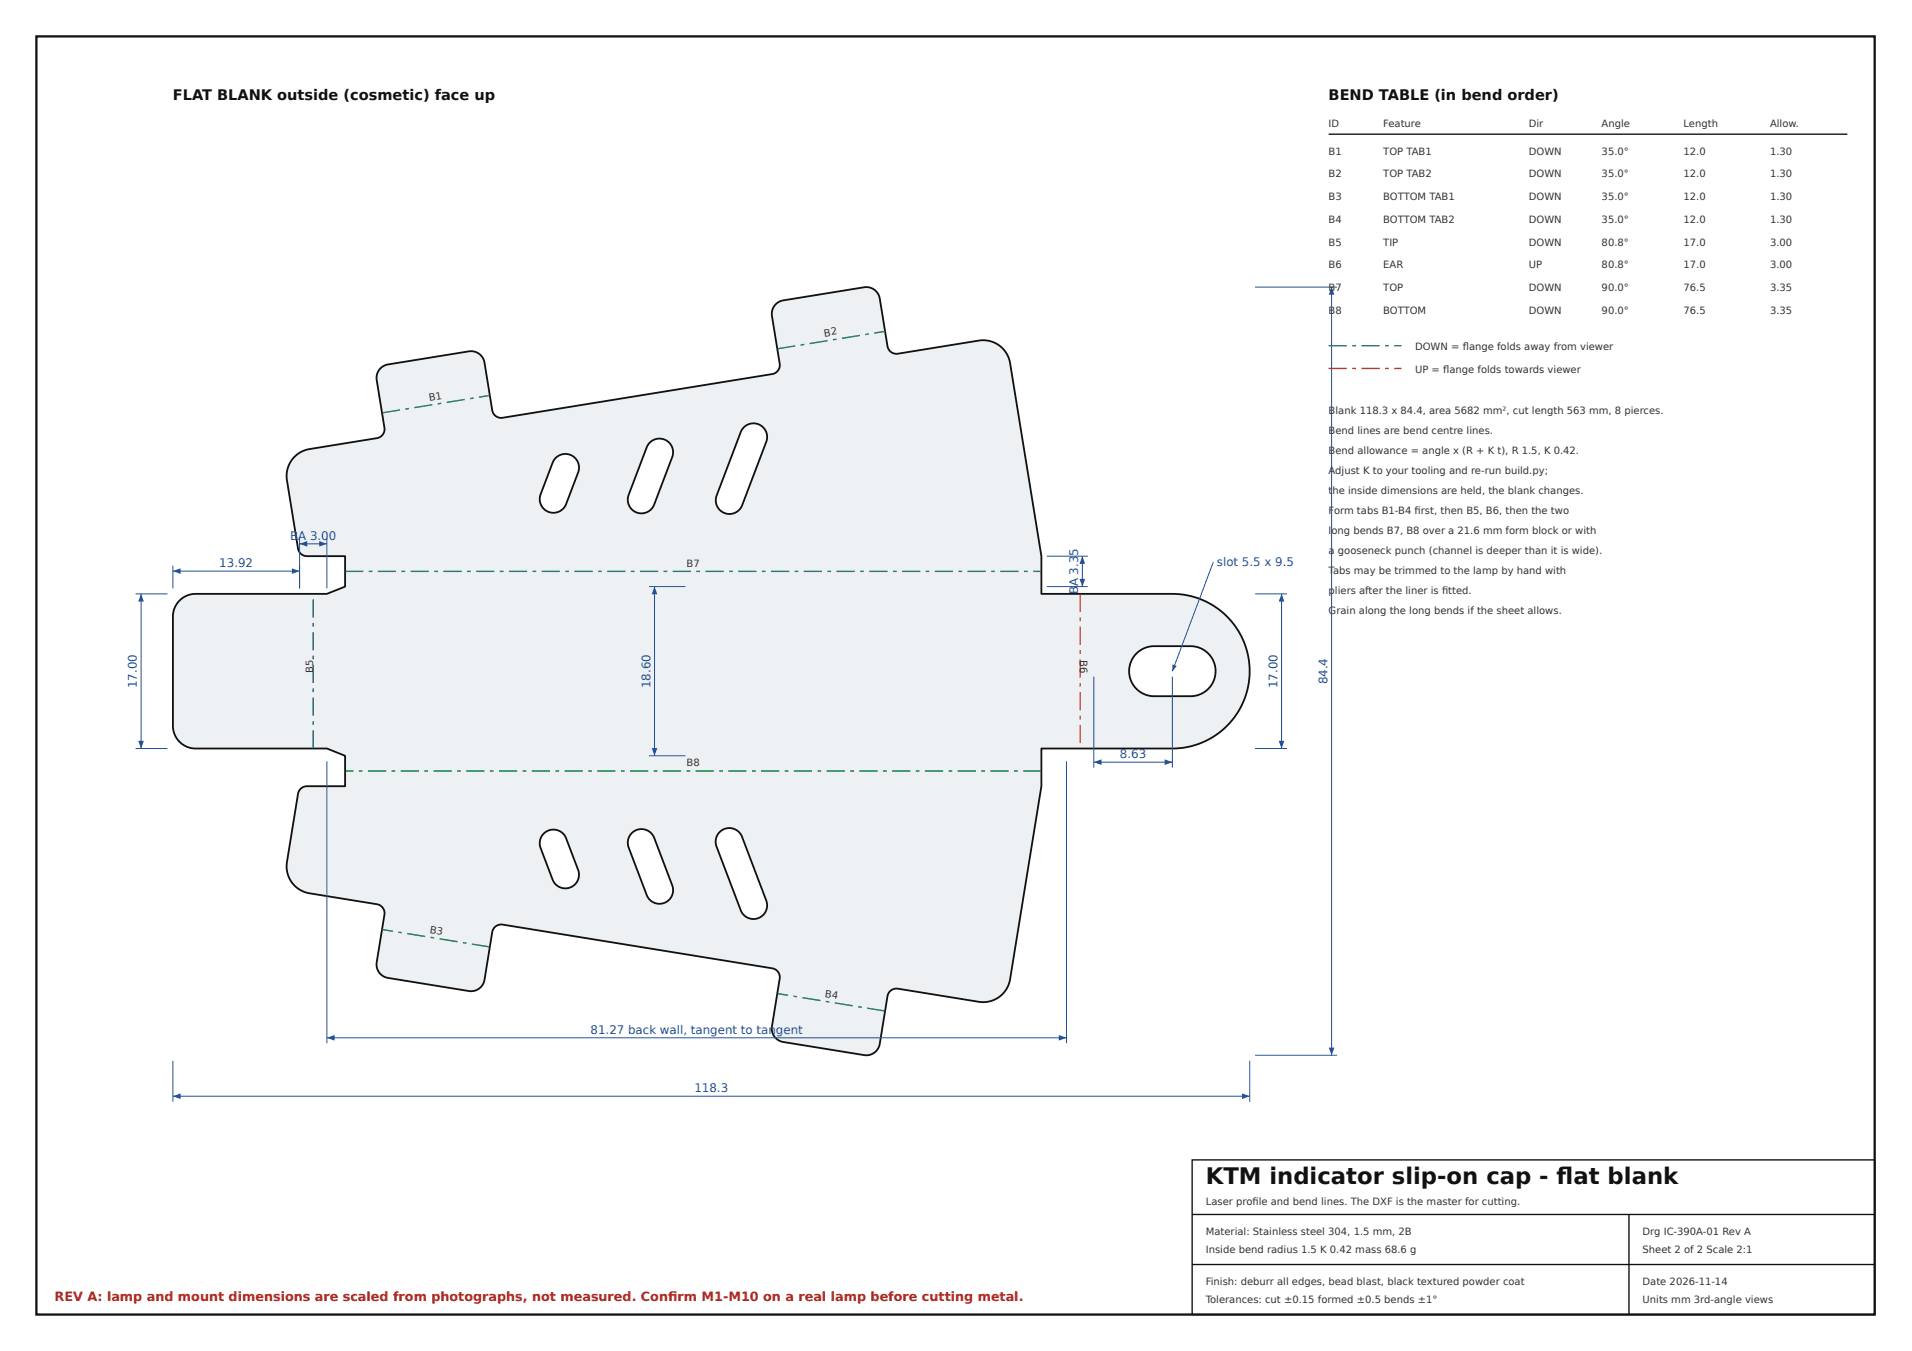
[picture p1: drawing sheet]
<svg xmlns="http://www.w3.org/2000/svg" width="420mm" height="297mm" viewBox="0 0 420 297" stroke-linecap="round" stroke-linejoin="round" font-family="sans-serif">
<path d="M8 8h404v281h-404z" fill="none" stroke="#111" stroke-width=".5"/>
<path d="M262 255h150v34h-150zM262 267h150M262 278h150M358 267v22" fill="none" stroke="#111" stroke-width=".3"/>
<path d="M83.6 81l.7-.6 1-.3 17.9-2.9a3 3 0 0 1 3.3 2.5l1.7 10.7 .6 1 .7 .4 .6 .1 59.6-9.7a2 2 0 0 0 1.7-2.3l-1.8-10.6a3 3 0 0 1 2.5-3.3l18-2.9a3 3 0 0 1 3.2 2.5l1.8 10.7 .3 .7 .8 .6 1.1 .2 17.8-2.9a6 6 0 0 1 6.9 4.9l6.9 42.5v8.3h29.2a17 17 0 0 1 16.5 17.2 17 17 0 0 1-17 16.8h-28.7v8.3l-6.9 42.6a6 6 0 0 1-6.9 4.7l-17.8-2.8-1.1 .1-.8 .6-.3 .7-1.8 10.7a3 3 0 0 1-3.4 2.5l-18-3a3 3 0 0 1-2.2-3.4l1.7-10.6-.3-1.2-.5-.5-.5-.3-59.6-9.7a2 2 0 0 0-2.3 1.6l-1.8 10.7a3 3 0 0 1-3.4 2.3l-17.9-2.9a3 3 0 0 1-2.3-3.4l1.7-10.7-.1-.8-.5-.8-1.1-.5-14.8-2.4a6 6 0 0 1-4.9-6.9l2.4-15.2a2 2 0 0 1 2-1.4h8.3v-6.7l-4-1.6h-28.8a5 5 0 0 1-5-5v-24.4a5 5 0 0 1 5-4.6h28.8l4-1.6v-6.7h-8.3a2 2 0 0 1-2-1.7l-2.5-15.2a6 6 0 0 1 5-6.7l14.8-2.4 .6-.2 .6-.4 .4-.7 .1-.8-1.7-11 .1-1.2z" fill="#eef1f4"/>
<path d="M83.6 81l.7-.6 1-.3 17.9-2.9a3 3 0 0 1 3.3 2.5l1.7 10.7 .6 1 .7 .4 .6 .1 59.6-9.7a2 2 0 0 0 1.7-2.3l-1.8-10.6a3 3 0 0 1 2.5-3.3l18-2.9a3 3 0 0 1 3.2 2.5l1.8 10.7 .3 .7 .8 .6 1.1 .2 17.8-2.9a6 6 0 0 1 6.9 4.9l6.9 42.5v8.3h29.2a17 17 0 0 1 16.5 17.2 17 17 0 0 1-17 16.8h-28.7v8.3l-6.9 42.6a6 6 0 0 1-6.9 4.7l-17.8-2.8-1.1 .1-.8 .6-.3 .7-1.8 10.7a3 3 0 0 1-3.4 2.5l-18-3a3 3 0 0 1-2.2-3.4l1.7-10.6-.3-1.2-.5-.5-.5-.3-59.6-9.7a2 2 0 0 0-2.3 1.6l-1.8 10.7a3 3 0 0 1-3.4 2.3l-17.9-2.9a3 3 0 0 1-2.3-3.4l1.7-10.7-.1-.8-.5-.8-1.1-.5-14.8-2.4a6 6 0 0 1-4.9-6.9l2.4-15.2a2 2 0 0 1 2-1.4h8.3v-6.7l-4-1.6h-28.8a5 5 0 0 1-5-5v-24.4a5 5 0 0 1 5-4.6h28.8l4-1.6v-6.7h-8.3a2 2 0 0 1-2-1.7l-2.5-15.2a6 6 0 0 1 5-6.7l14.8-2.4 .6-.2 .6-.4 .4-.7 .1-.8-1.7-11 .1-1.2z" fill="none" stroke="#111" stroke-width=".4"/>
<path d="M122.1 100.7a3 3 0 0 1 3.7-.4 3 3 0 0 1 1.3 3.5l-2.7 7a3 3 0 0 1-3.8 1.7 3 3 0 0 1-1.8-3.8l2.7-7z" fill="#fff"/>
<path d="M122.1 100.7a3 3 0 0 1 3.7-.4 3 3 0 0 1 1.3 3.5l-2.7 7a3 3 0 0 1-3.8 1.7 3 3 0 0 1-1.8-3.8l2.7-7z" fill="none" stroke="#111" stroke-width=".4"/>
<path d="M163.4 94a3 3 0 0 1 3.8-.5 3 3 0 0 1 1.2 3.6l-5.3 14a3 3 0 0 1-3.9 1.7 3 3 0 0 1-1.7-3.8l5.3-14z" fill="#fff"/>
<path d="M163.4 94a3 3 0 0 1 3.8-.5 3 3 0 0 1 1.2 3.6l-5.3 14a3 3 0 0 1-3.9 1.7 3 3 0 0 1-1.7-3.8l5.3-14z" fill="none" stroke="#111" stroke-width=".4"/>
<path d="M142.7 97.4a3 3 0 0 1 3.8-.5 3 3 0 0 1 1.2 3.6l-3.9 10.4a3 3 0 0 1-3.9 1.8 3 3 0 0 1-1.7-3.9l3.9-10.4z" fill="#fff"/>
<path d="M142.7 97.4a3 3 0 0 1 3.8-.5 3 3 0 0 1 1.2 3.6l-3.9 10.4a3 3 0 0 1-3.9 1.8 3 3 0 0 1-1.7-3.9l3.9-10.4z" fill="none" stroke="#111" stroke-width=".4"/>
<path d="M249.8 143.7a5.5 5.5 0 0 1 3.8-1.6h8a5.5 5.5 0 0 1 5.5 5.5 5.5 5.5 0 0 1-5.5 5.5h-8a5.5 5.5 0 0 1-5-3.4 5.5 5.5 0 0 1 1.2-6z" fill="#fff"/>
<path d="M249.8 143.7a5.5 5.5 0 0 1 3.8-1.6h8a5.5 5.5 0 0 1 5.5 5.5 5.5 5.5 0 0 1-5.5 5.5h-8a5.5 5.5 0 0 1-5-3.4 5.5 5.5 0 0 1 1.2-6z" fill="none" stroke="#111" stroke-width=".4"/>
<path d="M119.6 183.2a3 3 0 0 1 4.8 1.1l2.7 7a3 3 0 0 1-1.8 3.8 3 3 0 0 1-3.8-1.7l-2.7-7a3 3 0 0 1 .8-3.2z" fill="#fff"/>
<path d="M119.6 183.2a3 3 0 0 1 4.8 1.1l2.7 7a3 3 0 0 1-1.8 3.8 3 3 0 0 1-3.8-1.7l-2.7-7a3 3 0 0 1 .8-3.2z" fill="none" stroke="#111" stroke-width=".4"/>
<path d="M158.2 182.9a3 3 0 0 1 4.9 1.1l5.3 14a3 3 0 0 1-1.7 3.8 3 3 0 0 1-3.9-1.7l-5.3-14a3 3 0 0 1 .7-3.2z" fill="#fff"/>
<path d="M158.2 182.9a3 3 0 0 1 4.9 1.1l5.3 14a3 3 0 0 1-1.7 3.8 3 3 0 0 1-3.9-1.7l-5.3-14a3 3 0 0 1 .7-3.2z" fill="none" stroke="#111" stroke-width=".4"/>
<path d="M138.8 183.2a3 3 0 0 1 5 1l3.9 10.4a3 3 0 0 1-1.7 3.9 3 3 0 0 1-3.9-1.7l-3.9-10.5a3 3 0 0 1 .6-3.1z" fill="#fff"/>
<path d="M138.8 183.2a3 3 0 0 1 5 1l3.9 10.4a3 3 0 0 1-1.7 3.9 3 3 0 0 1-3.9-1.7l-3.9-10.5a3 3 0 0 1 .6-3.1z" fill="none" stroke="#111" stroke-width=".4"/>
<g fill="#0a7d3c">
<path d="M75.8 125.5h4v.3h-4zM81 125.5h.8v.3h-.8zM83 125.5h4v.3h-4zM88.2 125.5h.8v.3h-.8zM90.2 125.5h4v.3h-4zM95.4 125.5h.8v.3h-.8zM97.4 125.5h4v.3h-4zM102.6 125.5h.8v.3h-.8zM104.6 125.5h4v.3h-4zM109.8 125.5h.8v.3h-.8zM111.8 125.5h4v.3h-4zM117 125.5h.8v.3h-.8zM119 125.5h4v.3h-4zM124.2 125.5h.8v.3h-.8zM126.2 125.5h4v.3h-4zM131.4 125.5h.8v.3h-.8zM133.4 125.5h4v.3h-4zM138.6 125.5h.8v.3h-.8zM140.6 125.5h4v.3h-4zM145.8 125.5h.8v.3h-.8zM147.8 125.5h4v.3h-4zM153 125.5h.8v.3h-.8zM155 125.5h4v.3h-4zM160.2 125.5h.8v.3h-.8zM162.2 125.5h4v.3h-4zM167.4 125.5h.8v.3h-.8zM169.4 125.5h4v.3h-4zM174.6 125.5h.8v.3h-.8zM176.6 125.5h4v.3h-4zM181.8 125.5h.8v.3h-.8zM183.8 125.5h4v.3h-4zM189 125.5h.8v.3h-.8zM191 125.5h4v.3h-4zM196.2 125.5h.8v.3h-.8zM198.2 125.5h4v.3h-4zM203.4 125.5h.8v.3h-.8zM205.4 125.5h4v.3h-4zM210.6 125.5h.8v.3h-.8zM212.6 125.5h4v.3h-4zM217.8 125.5h.8v.3h-.8zM219.8 125.5h4v.3h-4zM225 125.5h.8v.3h-.8zM227 125.5h1.9v.3h-1.9z"/>
<path d="M83.9 90.6l4-.6v.3l-3.9 .6zM89.1 89.8l.8-.1v.3l-.8 .1zM91 89.5l4-.7v.3l-3.9 .7zM96.2 88.6l.8-.1v.3l-.8 .1zM98.1 88.3l4-.6v.3l-3.9 .6zM103.3 87.5l.8-.1v.3l-.8 .1zM105.3 87.2l2.3-.4 .1 .3-2.4 .4z"/>
<path d="M170.8 76.5l3.9-.6 .1 .3-4 .6zM175.9 75.7l.8-.1 .1 .3-.8 .1zM177.9 75.4l4-.7v.3l-3.9 .7zM183 74.6l.8-.2 .1 .3-.8 .1zM185 74.2l4-.6v.3l-3.9 .6zM190.1 73.4l.8-.1 .1 .3-.8 .1zM192.1 73.1l2.4-.4v.3l-2.3 .4z"/>
<path d="M224.9 169.4h4v.3h-4zM222.9 169.4h.8v.3h-.8zM217.7 169.4h4v.3h-4zM215.7 169.4h.8v.3h-.8zM210.5 169.4h4v.3h-4zM208.5 169.4h.8v.3h-.8zM203.3 169.4h4v.3h-4zM201.3 169.4h.8v.3h-.8zM196.1 169.4h4v.3h-4zM194.1 169.4h.8v.3h-.8zM188.9 169.4h4v.3h-4zM186.9 169.4h.8v.3h-.8zM181.7 169.4h4v.3h-4zM179.7 169.4h.8v.3h-.8zM174.5 169.4h4v.3h-4zM172.5 169.4h.8v.3h-.8zM167.3 169.4h4v.3h-4zM165.3 169.4h.8v.3h-.8zM160.1 169.4h4v.3h-4zM158.1 169.4h.8v.3h-.8zM152.9 169.4h4v.3h-4zM150.9 169.4h.8v.3h-.8zM145.7 169.4h4v.3h-4zM143.7 169.4h.8v.3h-.8zM138.5 169.4h4v.3h-4zM136.5 169.4h.8v.3h-.8zM131.3 169.4h4v.3h-4zM129.3 169.4h.8v.3h-.8zM124.1 169.4h4v.3h-4zM122.1 169.4h.8v.3h-.8zM116.9 169.4h4v.3h-4zM114.9 169.4h.8v.3h-.8zM109.7 169.4h4v.3h-4zM107.7 169.4h.8v.3h-.8zM102.5 169.4h4v.3h-4zM100.5 169.4h.8v.3h-.8zM95.3 169.4h4v.3h-4zM93.3 169.4h.8v.3h-.8zM88.1 169.4h4v.3h-4zM86.1 169.4h.8v.3h-.8zM80.9 169.4h4v.3h-4zM78.9 169.4h.8v.3h-.8zM75.8 169.4h1.9v.3h-1.9z"/>
<path d="M103.7 207.4l4 .6-.1 .3-3.9-.6zM101.8 207.1l.7 .1v.3l-.8-.1zM96.6 206.2l4 .7-.1 .3-3.9-.7zM94.6 205.9l.8 .2v.2l-.8-.1zM89.5 205.1l4 .6-.1 .3-3.9-.6zM87.5 204.8l.8 .1v.3l-.8-.1zM84 204.2l2.4 .4-.1 .3-2.4-.4z"/>
<path d="M190.6 221.5l3.9 .6v.3l-4-.6zM188.6 221.2l.8 .1v.3l-.8-.1zM183.5 220.3l3.9 .7v.3l-4-.7zM181.5 220l.8 .1-.1 .3-.7-.1zM176.4 219.2l3.9 .6v.3l-4-.6zM174.4 218.9l.8 .1-.1 .3-.7-.1zM170.8 218.3l2.4 .4v.3l-2.4-.4z"/>
<path d="M68.7 160.6h.3v4h-.3zM68.7 158.6h.3v.8h-.3zM68.7 153.4h.3v4h-.3zM68.7 151.4h.3v.8h-.3zM68.7 146.2h.3v4h-.3zM68.7 144.2h.3v.8h-.3zM68.7 139h.3v4h-.3zM68.7 137h.3v.8h-.3zM68.7 131.8h.3v4h-.3z"/>
</g>
<path d="M237.2 130.6h.3v4h-.3zM237.2 135.8h.3v.8h-.3zM237.2 137.8h.3v4h-.3zM237.2 143h.3v.8h-.3zM237.2 145h.3v4h-.3zM237.2 150.2h.3v.8h-.3zM237.2 152.2h.3v4h-.3zM237.2 157.4h.3v.8h-.3zM237.2 159.4h.3v4h-.3z" fill="#c22727"/>
<path d="M38 233.2v9M274.6 233.2v9M38 241h236.6" fill="none" stroke="#1f4e9c" stroke-width=".22"/>
<g fill="#1f4e9c">
<path d="M38 241l1.7-.6v1.2z"/>
<path d="M273 240.4l1.6 .6-1.6 .6z"/>
</g>
<path d="M275.8 63.1h18M292.6 63.1v168.9M275.8 232h18" fill="none" stroke="#1f4e9c" stroke-width=".22"/>
<g fill="#1f4e9c">
<path d="M292 230.3h1.3l-.7 1.7z"/>
<path d="M292.6 63.1l.7 1.7h-1.3z"/>
</g>
<path d="M71.8 167.4v62M234.4 167.4v62M71.8 228.2h162.6" fill="none" stroke="#1f4e9c" stroke-width=".22"/>
<g fill="#1f4e9c">
<path d="M71.8 228.2l1.7-.7v1.3z"/>
<path d="M232.7 227.5l1.7 .7-1.7 .6z"/>
</g>
<path d="M142.6 129h8M143.8 129v37.2M142.6 166.2h8" fill="none" stroke="#1f4e9c" stroke-width=".22"/>
<g fill="#1f4e9c">
<path d="M143.2 164.5h1.3l-.7 1.7z"/>
<path d="M143.8 129l.7 1.7h-1.3z"/>
</g>
<path d="M29.8 130.6h7M31 130.6v34M29.8 164.6h7" fill="none" stroke="#1f4e9c" stroke-width=".22"/>
<g fill="#1f4e9c">
<path d="M30.4 162.9h1.2l-.6 1.7z"/>
<path d="M31 130.6l.6 1.7h-1.2z"/>
</g>
<path d="M38 124.4v5M38 125.6h27.8M65.8 124.4v5" fill="none" stroke="#1f4e9c" stroke-width=".22"/>
<g fill="#1f4e9c">
<path d="M38 125.6l1.7-.7v1.3z"/>
<path d="M64.1 124.9l1.7 .7-1.7 .6z"/>
</g>
<path d="M65.8 118.4v11M65.8 119.6h6M71.8 118.4v11" fill="none" stroke="#1f4e9c" stroke-width=".22"/>
<g fill="#1f4e9c">
<path d="M65.8 119.6l1.7-.7v1.3z"/>
<path d="M70.2 118.9l1.6 .7-1.6 .6z"/>
</g>
<path d="M240.4 148.8v20M257.6 148.8v20M240.4 167.6h17.2" fill="none" stroke="#1f4e9c" stroke-width=".22"/>
<g fill="#1f4e9c">
<path d="M240.4 167.6l1.7-.7v1.3z"/>
<path d="M256 166.9l1.6 .7-1.6 .6z"/>
</g>
<path d="M275.8 130.6h7M281.6 130.6v34M275.8 164.6h7" fill="none" stroke="#1f4e9c" stroke-width=".22"/>
<g fill="#1f4e9c">
<path d="M281 162.9h1.3l-.7 1.7z"/>
<path d="M281.6 130.6l.7 1.7h-1.3z"/>
</g>
<path d="M230.1 129h9M230.1 122.3h9M237.9 122.3v6.7" fill="none" stroke="#1f4e9c" stroke-width=".22"/>
<g fill="#1f4e9c">
<path d="M237.3 127.3h1.2l-.6 1.7z"/>
<path d="M237.9 122.3l.6 1.7h-1.2z"/>
</g>
<path d="M266.6 123.6l-9 24" fill="none" stroke="#1f4e9c" stroke-width=".22"/>
<path d="M257.7 146.1l.9 .3-1 1.2z" fill="#1f4e9c"/>
<path d="M292 29.5h114" fill="none" stroke="#111" stroke-width=".3"/>
<path d="M292 75.8h4v.3h-4zM297.2 75.8h.8v.3h-.8zM299.2 75.8h4v.3h-4zM304.4 75.8h.8v.3h-.8zM306.4 75.8h1.6v.3h-1.6z" fill="#0a7d3c"/>
<path d="M292 80.8h4v.3h-4zM297.2 80.8h.8v.3h-.8zM299.2 80.8h4v.3h-4zM304.4 80.8h.8v.3h-.8zM306.4 80.8h1.6v.3h-1.6z" fill="#c22727"/>
<text font-size="5" fill="#111" x="265" y="260.2">KTM indicator slip-on cap - fl at blank</text>
<g font-size="3.2" fill="#111">
<text x="38" y="22">FLAT BLANK outside (cosmetic) face up</text>
<text x="292" y="22">BEND TABLE (in bend order)</text>
</g>
<text font-size="2.8" fill="#b3261e" x="12" y="286">REV A: lamp and mount dimensions are scaled from photographs, not measured. Confi rm M1-M10 on a real lamp before cutting metal.</text>
<g font-size="2.6" fill="#1f4e9c">
<text x="63.8" y="118.7">BA 3.0</text>
<text x="72.3" y="118.7">0</text>
<text x="48.2" y="124.7">13.92</text>
<text x="237" y="122.2" transform="rotate(-90 237 122.2)">5</text>
<text x="267.4" y="124.5">slot 5.5 x 9.5</text>
<text x="237" y="130.7" transform="rotate(-90 237 130.7)">B</text>
<text x="237" y="128.9" transform="rotate(-90 237 128.9)">A 3.3</text>
<text x="30.1" y="151.3" transform="rotate(-90 30.1 151.3)">17.00</text>
<text x="142.9" y="151.3" transform="rotate(-90 142.9 151.3)">18.60</text>
<text x="280.7" y="151.3" transform="rotate(-90 280.7 151.3)">17.00</text>
<text x="291.7" y="150.5" transform="rotate(-90 291.7 150.5)">84.4</text>
<text x="246.1" y="166.7">8.63</text>
<text x="129.8" y="227.3">81.27 back wall, tangent to tangent</text>
<text x="152.6" y="240.1">118.3</text>
</g>
<g font-size="2.2" fill="#333">
<text x="292" y="28">ID</text>
<text x="304" y="28">Feature</text>
<text x="336" y="28">Dir</text>
<text x="352" y="28">Angle</text>
<text x="370" y="28">Length</text>
<text x="389" y="28">Allow.</text>
<text x="292" y="34">B1</text>
<text x="304" y="34">TOP TAB1</text>
<text x="336" y="34">DOWN</text>
<text x="352" y="34">35.0°</text>
<text x="370" y="34">12.0</text>
<text x="389" y="34">1.30</text>
<text x="292" y="39">B2</text>
<text x="304" y="39">TOP TAB2</text>
<text x="336" y="39">DOWN</text>
<text x="352" y="39">35.0°</text>
<text x="370" y="39">12.0</text>
<text x="389" y="39">1.30</text>
<text x="292" y="44">B3</text>
<text x="304" y="44">BOTTOM TAB1</text>
<text x="336" y="44">DOWN</text>
<text x="352" y="44">35.0°</text>
<text x="370" y="44">12.0</text>
<text x="389" y="44">1.30</text>
<text x="292" y="49">B4</text>
<text x="292" y="54">B5</text>
<text x="304" y="49">BOTTOM TAB2</text>
<text x="304" y="54">TIP</text>
<text x="336" y="49">DOWN</text>
<text x="336" y="54">DOWN</text>
<text x="352" y="49">35.0°</text>
<text x="352" y="54">80.8°</text>
<text x="370" y="49">12.0</text>
<text x="370" y="54">17.0</text>
<text x="389" y="49">1.30</text>
<text x="389" y="54">3.00</text>
<text x="292" y="59">B6</text>
<text x="304" y="59">EAR</text>
<text x="336" y="59">UP</text>
<text x="352" y="59">80.8°</text>
<text x="370" y="59">17.0</text>
<text x="389" y="59">3.00</text>
<text x="292" y="64">B7</text>
<text x="304" y="64">TOP</text>
<text x="336" y="64">DOWN</text>
<text x="352" y="64">90.0°</text>
<text x="370" y="64">76.5</text>
<text x="389" y="64">3.35</text>
<text x="292" y="69">B8</text>
<text x="304" y="69">BOTTOM</text>
<text x="336" y="69">DOWN</text>
<text x="352" y="69">90.0°</text>
<text x="370" y="69">76.5</text>
<text x="389" y="69">3.35</text>
<text x="181.2" y="74" transform="rotate(-9 181.2 74)">B2</text>
<text x="311" y="77">DOWN = fl ange folds away from viewer</text>
<text x="311" y="82">UP = fl ange folds towards viewer</text>
<text x="94.4" y="88.1" transform="rotate(-9 94.4 88.1)">B1</text>
<text x="292" y="91">Blank 118.3 x 84.4, area 5682 mm², cut length 563 mm, 8 pierces.</text>
<text x="292" y="95.4">Bend lines are bend centre lines.</text>
<text x="292" y="99.8">Bend allowance = angle x (R + K t), R 1.5, K 0.42.</text>
<text x="292" y="104.2">Adjust K to your tooling and re-run build.py;</text>
<text x="292" y="108.6">t</text>
<text x="292" y="113">F</text>
<text x="292.9" y="108.6">he inside dimensions are held, the blank changes.</text>
<text x="293.2" y="113">orm tabs B1-B4 fi rst, then B5, B6, then the two</text>
<text x="292" y="117.4">long bends B7, B8 over a 21.6 mm form block or with</text>
<text x="150.9" y="124.6">B7</text>
<text x="292" y="121.8">a gooseneck punch (channel is deeper than it is wide).</text>
<text x="292" y="126.2">Tabs may be trimmed to the lamp by hand with</text>
<text x="292" y="130.6">pliers after the liner is fi tted.</text>
<text x="292" y="135">Grain along the long bends if the sheet allows.</text>
<text x="68.8" y="148" transform="rotate(-90 68.8 148)">B5</text>
<text x="237.4" y="145.1" transform="rotate(90 237.4 145.1)">B6</text>
<text x="150.9" y="168.5">B8</text>
<text x="94.4" y="205" transform="rotate(9 94.4 205)">B3</text>
<text x="181.2" y="219.1" transform="rotate(9 181.2 219.1)">B4</text>
<text x="265" y="265">Laser profi le and bend lines. The DXF is the master for cutting.</text>
<text x="265" y="271.5">Material: Stainless steel 304, 1.5 mm, 2B</text>
<text x="265" y="275.5">Inside bend radius 1.5 K 0.42 mass 68.6 g</text>
<text x="361" y="271.5">Drg IC-390A-01 Rev A</text>
<text x="361" y="275.5">Sheet 2 of 2 Scale 2:1</text>
<text x="265" y="282.5">Finish: deburr all edges, bead blast, black textured powder coat</text>
<text x="265" y="286.5">Tolerances: cut ±0.15 formed ±0.5 bends ±1°</text>
<text x="361" y="282.5">Date 2026-11-14</text>
<text x="361" y="286.5">Units mm 3rd-angle views</text>
</g>
</svg>
